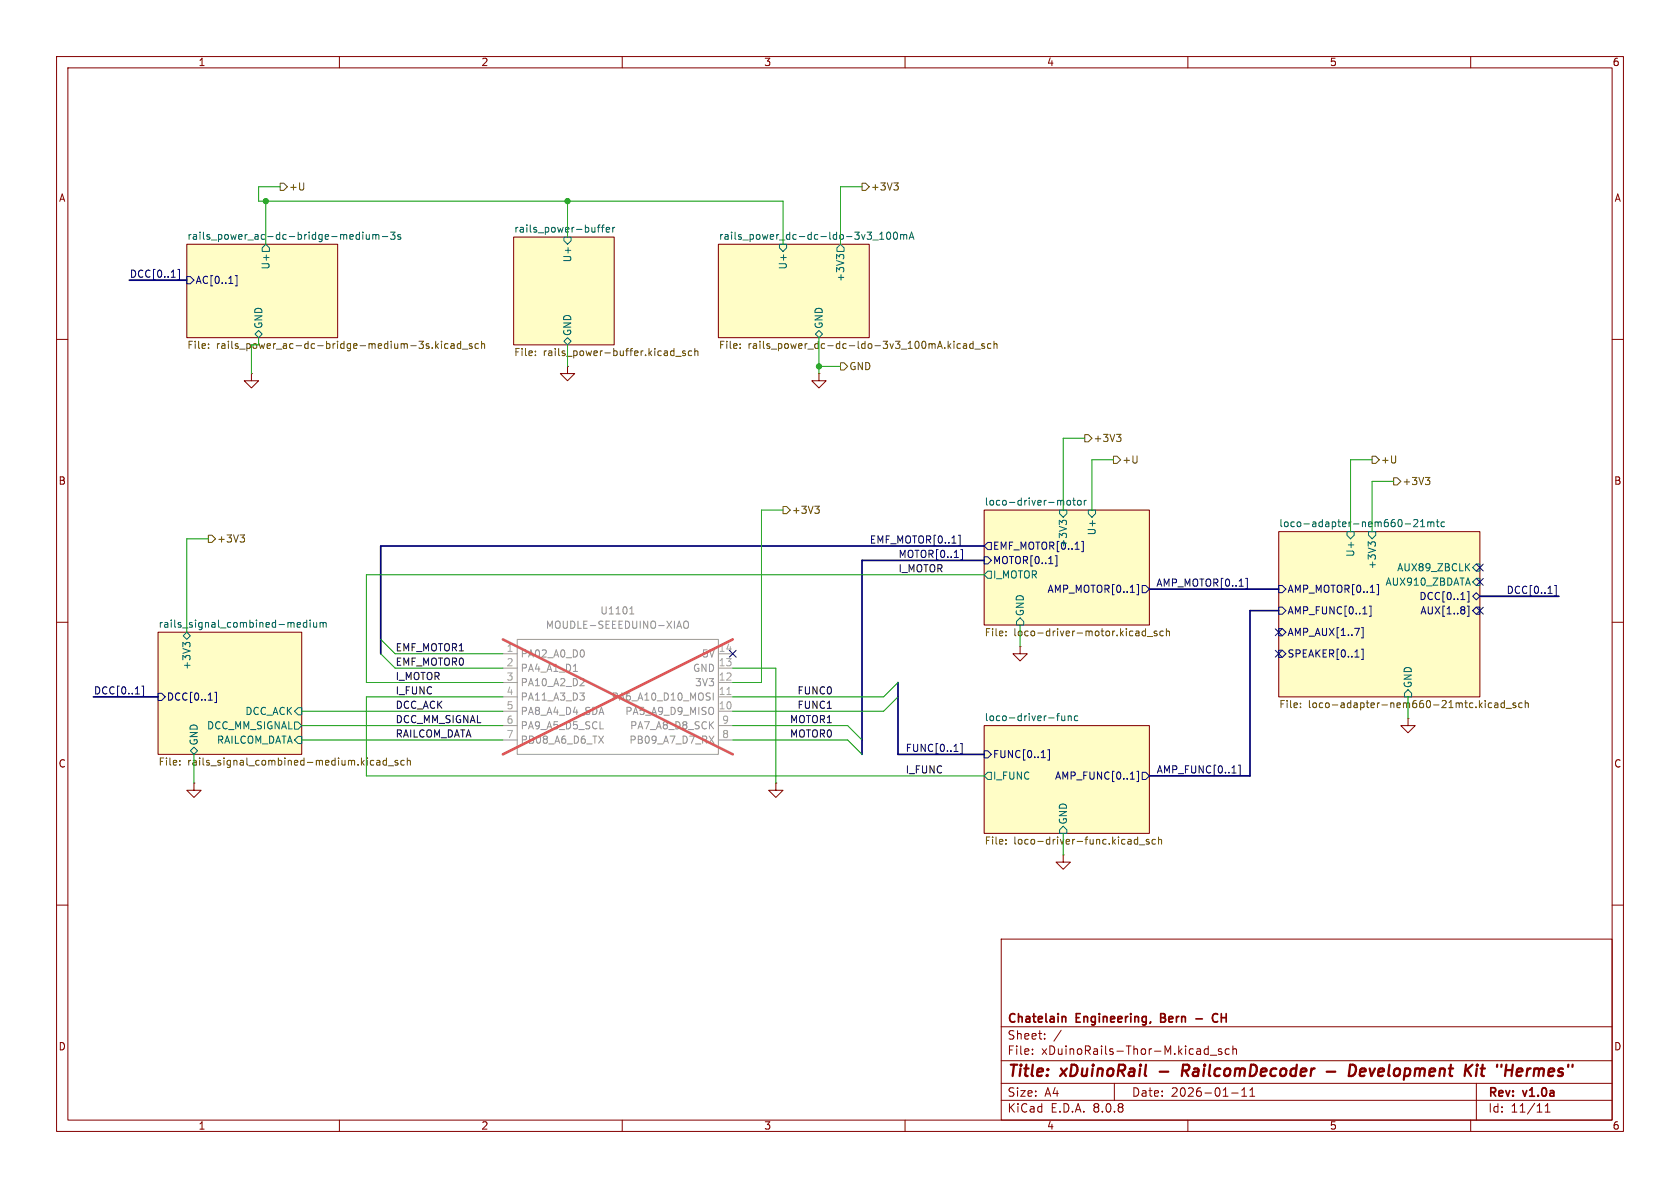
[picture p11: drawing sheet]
<svg xmlns="http://www.w3.org/2000/svg" width="297mm" height="210mm" viewBox="0 0 297 210" stroke-linecap="round" stroke-linejoin="round" font-family="sans-serif">
<g fill="none" stroke="#840000" stroke-width=".18">
<path d="M10 10h277v190h-277zM12 12h273v186h-273zM60 10v2M110 10v2M160 10v2M210 10v2M260 10v2M33 43.2h26.7v16.5h-26.7zM90.8 41.9h17.8v19.1h-17.8zM127 43.2h26.7v16.5h-26.7zM10 60h2M44.4 66v1.3h-1.2l1.2 1.3 1.3-1.3h-1.3"/>
<path d="M44.4 66h.1M100.3 64.8v1.2h1.3l-1.3 1.3-1.2-1.3h1.2M100.3 64.8h.1M144.8 66v1.3h1.2l-1.2 1.3-1.3-1.3h1.3M144.8 66h.1M285 60h2M174 90.2h29.2v20.3h-29.2zM226.1 94h35.5v29.2h-35.5zM10 110h2M27.9 111.8h25.4v21.6h-25.4zM180.3 114.3v1.3h1.3l-1.3 1.2-1.2-1.2h1.2M180.3 114.3h.1"/>
<path d="M285 110h2M34.3 138.4v1.3h-1.3l1.3 1.3 1.3-1.3h-1.3M34.3 138.4h.1M137.2 138.4v1.3h1.2l-1.2 1.3-1.3-1.3h1.3M137.2 138.4h.1M174 128.3h29.2v19h-29.2zM248.9 127v1.3h-1.3l1.3 1.2 1.3-1.2h-1.3M248.9 127h.1M188 151.1v1.3h1.2l-1.2 1.3-1.3-1.3h1.3M188 151.1h.1M10 160h2M177 166h108v32h-108z"/>
<path d="M285 160h2M60 198v2M110 198v2M160 198v2M177 194.5h108M177 191.5h108M177 187.5h108M177 181.5h108M182.5 186.3v.1M182.5 185.5v.1M184.7 183.6v.1M184.7 182.8v.1"/>
<path d="M187.6 182.1l-1.3 2M197 191.5v3M210 198v2M213 186.3h.6M213 185.5h.6M213.6 184.9v1.5M214 186.5h1.1M216 185.5l-.4-.1-.2 .2 .1 .2 .5 .2v.3h-.6M217.3 185.5l-.4-.1-.3 .3v.4l.1 .2h.6M217.7 193.2h1.2M218 185.5l.2-.1 .3 .1 .1 .9M218 184.9v1.5"/>
<path d="M219.5 193.8h.9M219.5 192.7l.5-.4v1.5M221 193.8h.8M221 192.7l.4-.4v1.5M260 198v2M261 191.5v6.5M273.2 196.6h.8M273.2 195.5l.4-.4v1.5"/>
</g>
<g fill="none" stroke="#840000" stroke-width=".4">
<path d="M205 189.4h1.5M209.5 189.3l.6 .9M209.9 188.2h-.7l-.3 2M210 189.2l-1 .1M234.5 189.4h1.6M238.4 190.2l.3-2h.5a1.08 1.08 0 0 1 .5 1.1 1.08 1.08 0 0 1-.8 .9M241.2 188.9l-.6 .1-.2 .9 .2 .3h.4M241.4 189.4l-1 .1M261.1 188.9l-.2 1.3M261.2 188.2l-.1 .2M261.2 188.2l-.1 .1v.1M261.2 188.2l.1 .1-.2 .1"/>
<path d="M261.8 188.9h.7M262.1 188.2l-.2 1.7 .1 .2 .3 .1M269.1 189l-.2-.1-.6 .1-.2 .9 .2 .3 .6-.1M269.1 189.4l-1 .1"/>
</g>
<path d="M188 179.7h.2l.2 .2v.8M205.2 179.9h.5M205.7 179.2h-.5v1.5h.6M215.3 179.3a.6 .6 0 0 0-.8 0 .6 .6 0 0 0-.2 .7 .56 .56 0 0 0 .3 .6 .56 .56 0 0 0 .7-.1M211.4 180.1h1.2" fill="none" stroke="#840000" stroke-width=".3"/>
<g fill="#fffdc6" stroke="#fffdc6" stroke-width=".18">
<path d="M27.9 111.8h25.4v21.6h-25.4z"/>
<path d="M90.8 41.9h17.8v19.1h-17.8z"/>
<path d="M127 43.2h26.7v16.5h-26.7z"/>
<path d="M33 43.2h26.7v16.5h-26.7z"/>
<path d="M174 128.3h29.2v19h-29.2z"/>
<path d="M174 90.2h29.2v20.3h-29.2z"/>
<path d="M226.1 94h35.5v29.2h-35.5z"/>
</g>
<g fill="none" stroke="#006464" stroke-width=".18">
<path d="M106.1 39.8l-.3 .1v1.1M106.8 39.8l-.3 .1v1.1M45.1 59.1l.6-.7 .7 .7-.7 .6zM47 43.2l.6 .6v.7h-1.2v-.7zM63.5 41.5h-.3l-.3 .2 .2 .5h.4M63.5 41v1.3M64.1 41v.2M64.1 41.5v.8M64.7 41.5l.1 .7 .3 .1 .2-.1M65.3 41.5v.8M65.9 41.6l.4-.1 .1 .1M65.9 41.5v.8"/>
<path d="M66.4 41.6l.2-.1h.3l.1 .8M66.4 41.6v.7M67.6 41.8h1M69 41h.8l-.4 .5 .4 .1v.6l-.2 .1-.6-.1M70.8 41.5h-.3l-.2 .1 .1 .2 .4 .1v.3h-.5M99.7 41.9h1.3v.6l-.7 .7-.6-.7zM100.3 59.7l.7 .6-.7 .7-.6-.7zM105.6 40.2h.5M106.3 40.2h.5M107.2 40.6l.6-.1-.1-.3h-.3l-.2 .2v.6h.5M108.3 40.2v.8M108.7 40.2l-.4 .2"/>
<path d="M137.8 43.2h1.3v.6l-.7 .7-.6-.7zM144.1 59.1l.7-.7 .6 .7-.6 .6zM148.4 45.4l-.5-.4v.8M148.4 45.2l.2-.2h.3l.3 .2M148.6 43.2l.6 .6v.7h-1.2v-.7zM154.3 42.4h1M155.5 42.3h.7M155.5 41.4l.4-.4v1.3M156.9 41.2l.1-.2a.68 .68 0 0 1 .5 .7 .68 .68 0 0 1-.5 .6l-.1-.1-.2-.4zM158.1 41.1l.1-.1a.68 .68 0 0 1 .5 .7 .68 .68 0 0 1-.5 .6 .84 .84 0 0 1-.1-1.2zM159.2 41.5v.8M159.2 41.6l.4-.1 .2 .1"/>
<path d="M159.8 41.6l.1-.1h.3l.1 .8M159.8 41.6v.7M160.7 42.3l.4-1.3 .5 1.3M160.8 41.9h.7M187.3 90.2h1.3v.6l-.6 .6-.7-.6zM187.8 92.4l-.5-.4v.8M187.8 92.2l.2-.2h.3l.2 .2M187.9 88.4l.2 .2v.7M188.7 88.6l.1-.2 .4 .2 .1 .5-.2 .1-.3 .1-.1-.1zM189.6 88.4h.5M189.8 88v1.1l.3 .2M190.6 88.5l.3-.1 .2 .3v.4l-.2 .2-.3-.1-.1-.1z"/>
<path d="M191.7 88.4v.9M192.1 88.4l-.4 .3M192.4 90.2h1.3v.6l-.7 .6-.6-.6zM238.1 94h1.3v.6l-.6 .7-.7-.7zM241.9 94h1.3v.6l-.6 .7-.7-.7zM242.4 96.2l-.5-.4v.8M242.4 96l.2-.2h.3l.2 .2M248.4 92.6h1M249.9 92l.5-.2 .3 .4-.8 .9h.8M251.1 93.1h.8M251.1 92.2l.4-.4v1.3M252.4 92.3v.8"/>
<path d="M252.4 92.4l.4-.1 .2 .1M253 92.4l.1-.1h.3l.1 .8M253 92.4v.7M253.9 92.3h.5M254.1 91.8v1.1l.3 .2M255.4 92.3h-.4l-.2 .2 .1 .5h.5M259.8 99.6l-.7 .8M261 99.7h.6v1.3h-.6l-.7-.7zM32.4 112.4l.6-.6 .7 .6-.7 .6zM32.8 114l-.5-.4v.7M32.8 113.8l.3-.2h.3l.2 .2M52.7 110l.4 .1v.2l-.6 .2"/>
<path d="M53.1 110.8l-.4 .1M54.2 110.1l-.3-.1-.3 .3 .1 .5h.5M54.2 109.6v1.3M54.8 109.6v.1M54.8 110v.9M55.4 110l.1 .8 .3 .1 .2-.1M56 110v.9M56.6 110.2l.3-.2 .2 .2M56.6 110v.9M57.1 110.2l.2-.2 .3 .1 .1 .8M57.1 110.2v.7M174.6 101h.7v1.2h-.7l-.6-.6z"/>
<path d="M180.3 109.2l.7 .7v.6h-1.3v-.6zM259.3 100.2l.5 .7M261 102.2h.6v1.3h-.6l-.7-.6zM33.7 132.7l.6-.6 .6 .6-.6 .7zM52.1 127.6h.6l.6 .7-.6 .6h-.6zM52.7 130.2h.6v1.2h-.6l-.6-.6zM52.7 125.1h.6v1.3h-.6l-.6-.7zM174.6 136.5h.7v1.3h-.7l-.6-.6zM186.8 126.5h.5M187.3 126.1l-.3 .2v1.1M187.7 126.5l.1 .8 .3 .1 .1-.1M188.2 126.5v.9"/>
<path d="M188.8 126.7l.2-.2 .3 .1 .1 .8M188.8 126.5v.9M190.5 126.6l-.3-.1-.3 .3 .2 .5h.4M248.9 121.9l.7 .7v.6h-1.3v-.6zM188 146.1l.6 .6v.6h-1.3v-.6z"/>
</g>
<g fill="none" stroke="#000084" stroke-width=".18">
<path d="M31.4 47.6h.3v1.8h-.3M33 48.9h.7l.6 .6-.6 .7h-.7zM41.6 48.7h.3v1.8h-.3M169.4 94.6h.3v1.8h-.3M169.9 97.2h.3v1.8h-.3M174 98.4h.6l.7 .7-.7 .6h-.6zM174.6 95.9h.7v1.3h-.7l-.6-.7zM186.9 98.2v1.9h-.3M191.2 95.7h.3v1.8h-.3M261 99.7l1.2 1.2M262.2 99.7l-1.2 1.2M128.9 115l1.2 1.2"/>
<path d="M130.1 115l-1.2 1.2M201 103.3h.3v1.8h-.3M201.9 103.5h.7l.6 .6-.6 .7h-.7zM220.2 102.2h.3v1.9h-.3M225.5 111.2l1.2 1.2M225.5 115l1.2 1.2M226.1 114.9h.6l.6 .7-.6 .6h-.6zM226.1 107.3h.6l.6 .7-.6 .6h-.6zM226.1 111.1h.6l.6 .7-.6 .6h-.6zM226.1 103.5h.6l.6 .6-.6 .7h-.6zM226.7 111.2l-1.2 1.2M226.7 115l-1.2 1.2"/>
<path d="M240.7 114.8h.3v1.8h-.3M240.7 110.9h.3v1.9h-.3M242.1 107.1h.3v1.9h-.3M243.4 103.3h.3v1.8h-.3M259.4 107.1h.3v1.9h-.3M259.4 104.6h.3v1.8h-.3M260.3 105.4l.7-.6 .6 .6-.6 .6zM261 107.3h.6v1.3h-.6l-.7-.6zM261 107.3l1.2 1.3M261 102.3l1.2 1.2M262.2 107.3l-1.2 1.3M262.2 102.3l-1.2 1.2"/>
<path d="M274.8 103.5h.3v1.8h-.3M25.1 121.3h.3v1.8h-.3M27.9 122.6h.7l.6 .6-.6 .6h-.7zM38 122.4h.3v1.8h-.3M169.8 131.4h.3v1.9h-.3M174 132.7h.6l.7 .7-.7 .6h-.6zM185.2 132.5h.3v1.9h-.3M201 136.3h.3v1.9h-.3M201.9 136.5h.7l.6 .7-.6 .6h-.7zM218.9 135.3h.3v1.8h-.3"/>
</g>
<g fill="none" stroke="#725600" stroke-width=".18">
<path d="M49.5 32.4h.7l.6 .6-.6 .7h-.7zM152.4 32.4h.6l.7 .6-.7 .7h-.6zM158 32.3h.8l-.4 .5M158.6 32.8l.2 .3v.3l-.2 .2M36.9 61.5v.1M36.9 60.8v.1M76.4 61.5v.1M77 60.3v1.3M77.1 61.1l.4 .5M77.5 60.8l-.5 .4M78.1 60.3v.1M78.1 60.8v.8"/>
<path d="M79.2 60.8h-.4l-.2 .2 .1 .5h.5M79.7 60.8h.5l.1 .8M80.3 61.1h-.4l-.2 .2 .2 .3 .4-.1M81.4 60.8h-.3l-.3 .2 .2 .5h.4M81.4 60.3v1.3M81.7 61.7h1M83.4 60.8h-.3l-.1 .1v.2l.4 .1v.3h-.4M84.6 60.8h-.4l-.2 .2 .1 .5h.5M85.1 60.9l.2-.1h.3l.1 .8M85.1 60.3v1.3M94.7 62.7v.2M94.7 62.1v.1"/>
<path d="M119 62l.1 .1M119.1 61.6v1.3M119.1 62.8l-.1 .1M119.4 63h1M121.1 62.1l-.3-.1-.1 .2v.2l.4 .1v.3h-.4M122.3 62.1l-.4-.1-.2 .3 .1 .5h.5M122.8 62.1l.2-.1 .3 .1 .1 .8M122.8 61.6v1.3M130.8 61.5v.1M130.8 60.8v.1M148.6 64.1h.6l.7 .7-.7 .6h-.6zM168.6 60.3v.1"/>
<path d="M168.6 60.8v.8M169.8 60.8h-.4l-.2 .2 .1 .5h.5M170.3 60.8h.5l.1 .8M170.9 61.1h-.4l-.2 .2 .2 .3 .4-.1M172 60.8h-.3l-.3 .2 .1 .5h.5M172 60.3v1.3M172.3 61.7h1M174 60.8h-.3l-.2 .1 .1 .2 .4 .1v.3h-.5M175.2 60.8h-.4l-.2 .2 .1 .5h.5M175.7 60.9l.2-.1h.3l.1 .8M175.7 60.3v1.3M191.8 76.8h.6l.6 .7-.6 .6h-.6z"/>
<path d="M197.4 76.8h.8l-.5 .5M197.9 77.3l.3 .2v.3l-.3 .2M36.8 94.6h.7l.6 .7-.6 .6h-.7zM42.4 94.6h.8l-.4 .4M43 95l.2 .3v.3l-.2 .2M138.4 89.5h.7l.6 .7-.6 .6h-.7zM144 89.5h.8l-.4 .5M144.6 90l.2 .2v.3l-.2 .2M196.8 80.6h.7l.6 .7-.6 .6h-.7zM242.6 80.6h.6l.6 .7-.6 .6h-.6zM246.4 84.5h.6l.6 .6-.6 .6h-.6zM252 84.4h.8l-.4 .5"/>
<path d="M252.5 84.9l.3 .2v.3l-.3 .3M177.8 111.6v.1M177.8 112.3v.1M202.5 111.1v1.3M202.5 111.6h-.3l-.3 .2 .1 .5h.5M202.8 112.5h1M204.5 111.6h-.3l-.2 .1 .1 .2 .4 .1v.3h-.5M205.7 111.6h-.4l-.2 .2 .1 .5h.5M206.2 111.7l.2-.1h.3v.8M206.2 111.1v1.3M31.8 135.1v.2M31.8 134.5v.1"/>
<path d="M66.6 134.5h.5l.1 .8M67.2 134.7l-.5 .1-.1 .2 .1 .3 .5-.1M68.3 134.5l-.3-.1-.3 .3 .1 .5h.5M68.3 134v1.3M68.6 135.4h1M70.3 134.5l-.3-.1-.2 .2 .1 .2 .4 .1v.3h-.5M71.5 134.5l-.4-.1-.2 .3 .1 .5h.5M72 134.5l.2-.1 .3 .1 .1 .8M72 134v1.3M229.9 125v.1M229.9 124.3v.1M262.6 123.8v.1"/>
<path d="M262.6 124.3v.8M263.7 124.3h-.3l-.3 .2 .1 .5h.5M264.3 124.3h.4l.1 .8M264.8 124.6h-.4l-.2 .2 .2 .3 .4-.1M266 124.3h-.4l-.3 .2 .2 .5h.5M266 123.8v1.3M266.3 125.2h.9M267.9 124.3h-.3l-.1 .1v.2l.4 .1v.3h-.4M269.1 124.3h-.4l-.2 .2 .1 .5h.5M269.6 124.4l.2-.1h.3l.1 .8M269.6 123.8v1.3M177.8 149.1v.1"/>
<path d="M177.8 148.4v.2M201.1 148v1.2M201.1 148.4h-.3l-.3 .2 .1 .6h.5M201.4 149.3h1M203.1 148.4h-.3l-.2 .2 .1 .1 .4 .2v.3h-.5M204.3 148.4h-.4l-.2 .2 .1 .6h.5M204.8 148.5l.2-.1h.3l.1 .8M204.8 148v1.2"/>
</g>
<g fill="none" stroke="#9c9b98" stroke-width=".18">
<path d="M88.9 115.6h2.5M88.9 118.1h2.5M91.4 113h35.6v20.4h-35.6zM127 115.6h2.5M127 118.1h2.5M88.9 125.7h2.5M88.9 123.2h2.5M88.9 120.7h2.5M88.9 128.3h2.5M88.9 130.8h2.5M127 125.7h2.5M127 123.2h2.5"/>
<path d="M127 120.7h2.5M127 128.3h2.5M127 130.8h2.5"/>
</g>
<g fill="none" stroke="#939391" stroke-width=".18">
<path d="M101.4 118.7h.7M103.2 115l.1 .4-.1 .6M111.3 108.5h.8M111.5 107.6l.2-.3v1.2M119.8 110.7h.6M120.1 109.8l.4 1.3M120.9 110l.3-.2a.43 .43 0 0 1 .5 .4v.4a.42 .42 0 0 1-.4 .5 .42 .42 0 0 1-.4-.5zM102.5 122.5h.8l-.4 .5M103.2 120l.1 .2-.1 .3-.7 .7h.8M103.2 123l.1 .2-.1 .5M105.8 130.1l.9 1.3M106.7 130.1l-.9 1.3"/>
<path d="M125.4 130.1l.8 1.3M126.1 122.5v1.3M126.2 130.1l-.8 1.3"/>
</g>
<path d="M128.5 122.8h.7" fill="none" stroke="#a5a4a2" stroke-width=".18"/>
<path d="M88.9 113l40.6 20.4M129.5 113l-40.6 20.4" fill="none" stroke="#e75356" stroke-width=".46"/>
<path d="M22.9 49.5h10.1M174 99.1h-21.6v34.3M174 96.5h-106.7v19.1M203.2 104.1h22.9M226.1 108h-5.1v29.2h-17.8M261.6 105.4h14M16.5 123.2h11.4M158.7 120.7v12.7h15.3" fill="none" stroke="#000084" stroke-width=".3"/>
<g fill="none" stroke="#009600" stroke-width=".18">
<path d="M47 35.6v7.6M49.5 33h-3.8v2.6h92.7v7.6M100.3 35.6v6.3M152.4 33h-3.8v10.2M45.7 59.7v1.3M144.8 59.7v6.3M44.4 61v5M100.3 61v3.8M144.8 64.8h3.8M191.8 77.5h-3.8v12.7M36.8 95.3h-3.8v16.5M138.4 90.2h-3.8v30.5h-5.1"/>
<path d="M196.8 81.3h-3.8v8.9M242.6 81.3h-3.8v12.7M246.4 85.1h-3.8v8.9M67.3 115.6l2.5 2.5h19.1M67.3 113l2.5 2.6h19.1M129.5 118.1h7.7v20.3M174 101.6h-109.2v19.1h24.1M180.3 110.5v3.8M34.3 133.4v5M53.3 125.7h35.6M53.3 130.8h35.6M53.3 128.3h35.6"/>
<path d="M88.9 123.2h-24.1v14h109.2M129.5 130.8h20.4l2.5 2.6M129.5 128.3h20.4l2.5 2.5M158.7 123.2l-2.5 2.5h-26.7M158.7 120.7l-2.5 2.5h-26.7M248.9 123.2v3.8M188 147.3v3.8"/>
</g>
<g fill="#009600" stroke="#009600" stroke-width=".18">
<circle cx="47" cy="35.6" r=".46"/>
<circle cx="100.3" cy="35.6" r=".46"/>
<circle cx="144.8" cy="64.8" r=".46"/>
</g>
<g font-size="2.8" fill="#840000">
<text x="178" y="190.9">Title:</text>
<text x="187.7" y="190.9">xDuinoRail</text>
<text x="210.6" y="190.9">RailcomDecoder</text>
<text x="236.9" y="190.9">-</text>
<text x="241.7" y="190.9">Development</text>
<text x="263" y="190.9">Kit</text>
<text x="269.4" y="190.9">&quot;Hermes&quot;</text>
</g>
<g font-size="2.1" fill="#840000">
<text x="178" y="184">Sheet:</text>
<text x="178" y="181.2">Chatelain</text>
<text x="190.3" y="181.2">Engineering,</text>
<text x="205.8" y="181.2">Bern</text>
<text x="216.3" y="181.2">CH</text>
<text x="178" y="186.7">File:</text>
<text x="184.1" y="186.7">xDuinoRails-Thor-M.kicad_sch</text>
<text x="178" y="196.9">KiCad</text>
<text x="178" y="194.1">Size:</text>
<text x="184.7" y="194.1">A4</text>
<text x="185.7" y="196.9">E.D.A.</text>
<text x="193.3" y="196.9">8.0.8</text>
<text x="200" y="194.1">Date:</text>
<text x="207" y="194.1">2026-01-11</text>
<text x="263" y="194.3">Rev:</text>
<text x="263" y="196.9">Id:</text>
<text x="267.1" y="196.9">11/11</text>
<text x="269.4" y="194.3">v1.0a</text>
</g>
<g font-size="1.8" fill="#840000">
<text x="35" y="11.9">1</text>
<text x="85" y="11.9">2</text>
<text x="135" y="11.9">3</text>
<text x="185" y="11.9">4</text>
<text x="235" y="11.9">5</text>
<text x="285" y="11.9">6</text>
<text x="10.3" y="35.9">A</text>
<text x="285.3" y="35.9">A</text>
<text x="10.3" y="85.9">B</text>
<text x="285.3" y="85.9">B</text>
<text x="10.3" y="135.9">C</text>
<text x="285.3" y="135.9">C</text>
<text x="10.3" y="185.9">D</text>
<text x="285.3" y="185.9">D</text>
<text x="35" y="199.9">1</text>
<text x="85" y="199.9">2</text>
<text x="135" y="199.9">3</text>
<text x="185" y="199.9">4</text>
<text x="235" y="199.9">5</text>
<text x="285" y="199.9">6</text>
</g>
<g font-size="1.8" fill="#725600">
<text x="51" y="33.9">+U</text>
<text x="153.9" y="33.9">+3V3</text>
<text x="33" y="62">File:</text>
<text x="90.8" y="63.3">File:</text>
<text x="96" y="63.3">rails_power-buffer.kicad_sch</text>
<text x="127" y="62">File:</text>
<text x="132.2" y="62">rails_power_dc-dc-ldo-3v3_100mA.kicad_sch</text>
<text x="150.1" y="65.6">GND</text>
<text x="193.2" y="78.3">+3V3</text>
<text x="198.3" y="82.1">+U</text>
<text x="244" y="82.1">+U</text>
<text x="247.8" y="86">+3V3</text>
<text x="139.9" y="91">+3V3</text>
<text x="38.3" y="96.1">+3V3</text>
<text x="174" y="112.8">File:</text>
<text x="179.2" y="112.8">loco-driver-motor.kicad_sch</text>
<text x="226.1" y="125.5">File:</text>
<text x="231.3" y="125.5">loco-adapter-nem660-21mtc.kicad_sch</text>
<text x="27.9" y="135.7">File:</text>
<text x="33.2" y="135.7">rails_signal_combined-medium.kicad_sch</text>
<text x="174" y="149.6">File:</text>
<text x="179.2" y="149.6">loco-driver-func.kicad_sch</text>
</g>
<g font-size="1.8" fill="#006464">
<text x="90.8" y="41.2">rails_power-buffer</text>
<text x="33" y="42.5">rails_power_ac-dc-bridge-medium-3s</text>
<text x="47.9" y="47.7" transform="rotate(-90 47.9 47.7)">U+</text>
<text x="101.2" y="46.5" transform="rotate(-90 101.2 46.5)">U+</text>
<text x="127" y="42.5">rails_power_dc-dc-ldo-3v3_100mA</text>
<text x="139.3" y="47.7" transform="rotate(-90 139.3 47.7)">U+</text>
<text x="149.5" y="49.9" transform="rotate(-90 149.5 49.9)">+3V3</text>
<text x="46.6" y="58.2" transform="rotate(-90 46.6 58.2)">GND</text>
<text x="101.2" y="59.5" transform="rotate(-90 101.2 59.5)">GND</text>
<text x="145.6" y="58.2" transform="rotate(-90 145.6 58.2)">GND</text>
<text x="174" y="89.5">loco-driver-motor</text>
<text x="193.9" y="94.7" transform="rotate(-90 193.9 94.7)">U+</text>
<text x="226.1" y="93.3">loco-adapter-nem660-21mtc</text>
<text x="188.8" y="96.9" transform="rotate(-90 188.8 96.9)">+3V3</text>
<text x="239.6" y="98.5" transform="rotate(-90 239.6 98.5)">U+</text>
<text x="243.4" y="100.7" transform="rotate(-90 243.4 100.7)">+3V3</text>
<text x="246.9" y="101.2">AUX89_ZBCLK</text>
<text x="175.5" y="102.5">I_MOTOR</text>
<text x="244.8" y="103.7">AUX910_ZBDATA</text>
<text x="27.9" y="111">rails_signal_combined-medium</text>
<text x="181.2" y="109" transform="rotate(-90 181.2 109)">GND</text>
<text x="33.9" y="118.5" transform="rotate(-90 33.9 118.5)">+3V3</text>
<text x="249.8" y="121.7" transform="rotate(-90 249.8 121.7)">GND</text>
<text x="35.2" y="131.9" transform="rotate(-90 35.2 131.9)">GND</text>
<text x="36.5" y="129.1">DCC_MM_SIGNAL</text>
<text x="38.3" y="131.7">RAILCOM_DATA</text>
<text x="43.3" y="126.6">DCC_ACK</text>
<text x="174" y="127.6">loco-driver-func</text>
<text x="175.5" y="138">I_FUNC</text>
<text x="188.8" y="145.9" transform="rotate(-90 188.8 145.9)">GND</text>
</g>
<g font-size="1.8" fill="#000084">
<text x="22.9" y="49.2">DCC[0..1]</text>
<text x="34.5" y="50.4">AC[0..1]</text>
<text x="153.7" y="96.2">EMF_MOTOR[0..1]</text>
<text x="158.7" y="98.7">MOTOR[0..1]</text>
<text x="175.5" y="97.4">EMF_MOTOR[0..1]</text>
<text x="175.5" y="99.9">MOTOR[0..1]</text>
<text x="185.1" y="105">AMP_MOTOR[0..1]</text>
<text x="204.3" y="103.8">AMP_MOTOR[0..1]</text>
<text x="227.5" y="105">AMP_MOTOR[0..1]</text>
<text x="250.8" y="106.3">DCC[0..1]</text>
<text x="266.3" y="105.1">DCC[0..1]</text>
<text x="227.5" y="108.8">AMP_FUNC[0..1]</text>
<text x="227.5" y="112.6">AMP_AUX[1..7]</text>
<text x="251" y="108.8">AUX[1..8]</text>
<text x="227.5" y="116.4">SPEAKER[0..1]</text>
<text x="16.5" y="122.8">DCC[0..1]</text>
<text x="29.4" y="124.1">DCC[0..1]</text>
<text x="160" y="133">FUNC[0..1]</text>
<text x="175.5" y="134.2">FUNC[0..1]</text>
<text x="204.4" y="136.8">AMP_FUNC[0..1]</text>
<text x="186.4" y="138">AMP_FUNC[0..1]</text>
</g>
<text font-size="1.8" fill="#009600" x="38.2" y="62">rails_power_ac-dc-bridge-medium-3s.kicad_sch</text>
<g font-size="1.8" fill="#0f0f0f">
<text x="158.7" y="101.3">I_MOTOR</text>
<text x="69.8" y="117.8">EMF_MOTOR0</text>
<text x="69.8" y="115.2">EMF_MOTOR1</text>
<text x="69.8" y="125.4">DCC_ACK</text>
<text x="69.8" y="122.8">I_FUNC</text>
<text x="69.8" y="120.3">I_MOTOR</text>
<text x="140.9" y="122.8">FUNC0</text>
<text x="140.9" y="125.4">FUNC1</text>
<text x="69.8" y="130.5">RAILCOM_DATA</text>
<text x="69.8" y="127.9">DCC_MM_SIGNAL</text>
<text x="139.6" y="130.5">MOTOR0</text>
<text x="139.6" y="127.9">MOTOR1</text>
<text x="160" y="136.8">I_FUNC</text>
</g>
<g font-size="1.8" fill="#939391">
<text x="96.4" y="111.4">MOUDLE-SEEEDUINO-XIAO</text>
<text x="106" y="108.8">U1101</text>
<text x="91.9" y="116.4">PA02_A0_D0</text>
<text x="91.9" y="119">PA4_A1_D1</text>
<text x="122.4" y="119">GND</text>
<text x="124" y="116.4">5V</text>
<text x="91.9" y="121.5">PA10_A2_D2</text>
<text x="91.9" y="124.1">PA11_A3_D3</text>
<text x="108" y="124.1">PA6_A10_D10_MOSI</text>
<text x="122.8" y="121.5">3V3</text>
<text x="91.9" y="126.6">PA8_A4_D4_SDA</text>
<text x="91.9" y="129.1">PA9_A5_D5_SCL</text>
<text x="91.9" y="131.7">PB08_A6_D6_TX</text>
<text x="110.4" y="126.6">PA5_A9_D9_MISO</text>
<text x="111.2" y="131.7">PB09_A7_D7_RX</text>
<text x="111.3" y="129.1">PA7_A8_D8_SCK</text>
</g>
<g font-size="1.8" fill="#a5a4a2">
<text x="89.5" y="115.3">1</text>
<text x="89.5" y="117.9">2</text>
<text x="127" y="117.9">13</text>
<text x="127" y="115.3">14</text>
<text x="89.5" y="120.4">3</text>
<text x="89.5" y="122.9">4</text>
<text x="89.5" y="125.5">5</text>
<text x="127" y="125.5">10</text>
<text x="127" y="122.9">11</text>
<text x="127" y="120.4">12</text>
<text x="89.5" y="128">6</text>
<text x="89.5" y="130.6">7</text>
<text x="127.6" y="130.6">8</text>
<text x="127.6" y="128">9</text>
</g>
</svg>
